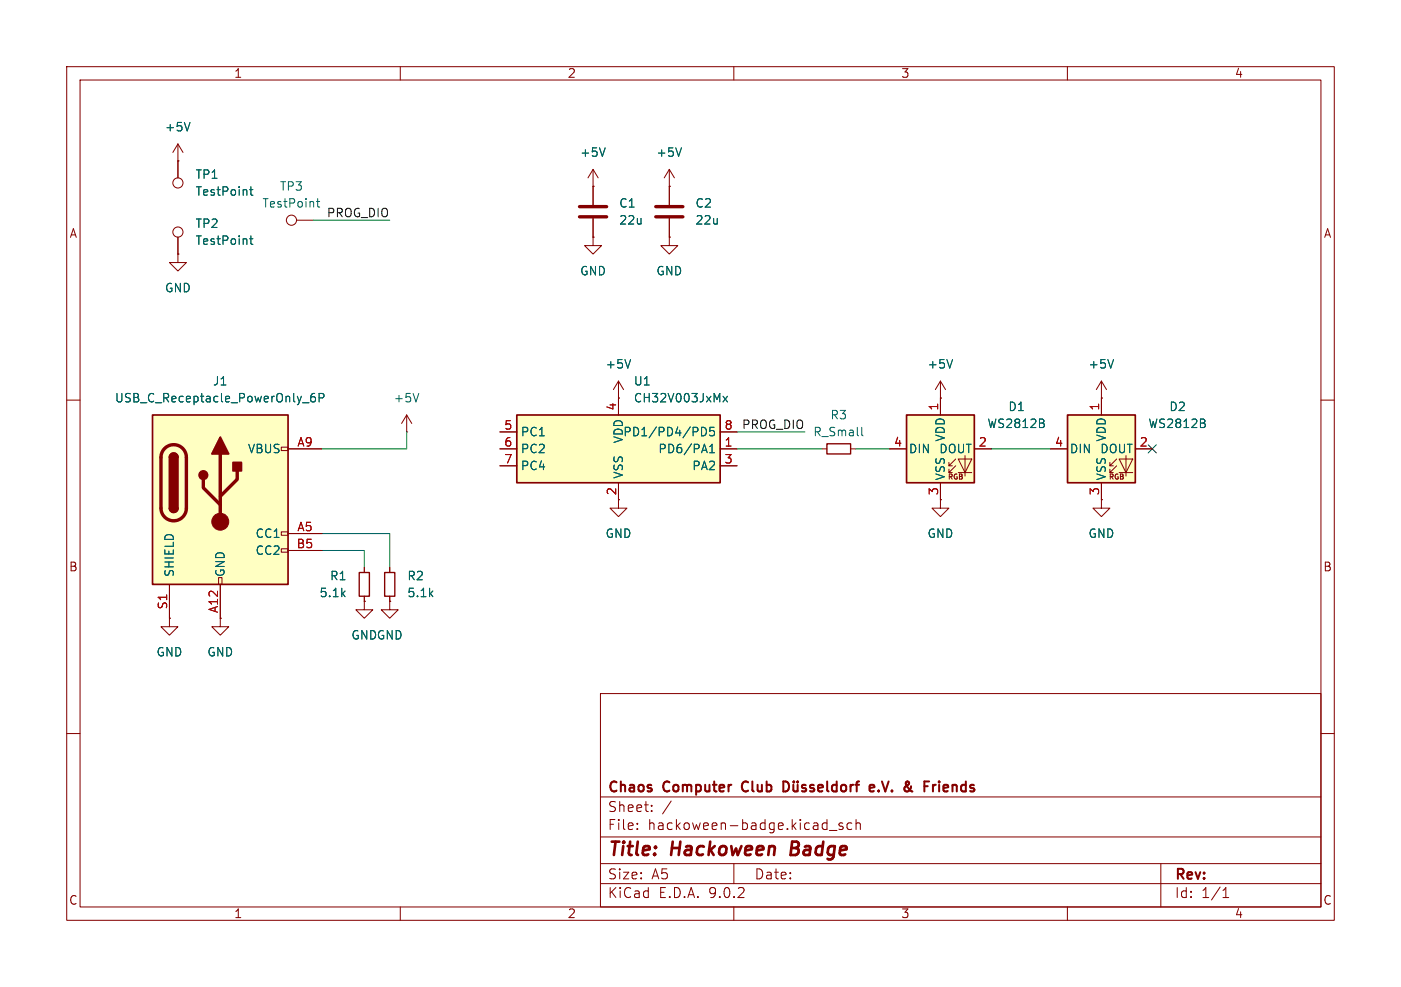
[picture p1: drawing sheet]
<svg xmlns="http://www.w3.org/2000/svg" width="210mm" height="148mm" viewBox="0 0 210 148" stroke-linecap="round" stroke-linejoin="round" font-family="sans-serif">
<g fill="none" stroke="#840000" stroke-width=".15">
<path d="M10 10h190v128h-190zM12 12h186v124h-186zM60 10v2M110 10v2M160 10v2M88.9 35.6v1.2h1.3l-1.3 1.3-1.3-1.3h1.3M88.9 35.6h.1M88.9 27.9h.1M88.9 25.4l-.8 1.3M88.9 25.4l.8 1.3M88.9 25.4v5.3M88.9 32.8v2.8"/>
<path d="M100.3 35.6v1.2h1.3l-1.3 1.3-1.2-1.3h1.2M100.3 35.6h.1M100.3 27.9v2.8M100.3 32.8v2.8M10 60h2M123.2 67.3h.8M127.5 67.3h.8M198 60h2M10 110h2M90 104h108v32h-108zM90 119.5h108M198 110h2"/>
<path d="M60 136v2M90 132.5h108M90 129.5h108M90 125.5h108M95.5 124.2v.2M95.5 123.5v.1M97.7 121.5v.2M97.7 120.8v.1M100.6 120.1l-1.3 1.9M110 136v2M110 129.5v3M124.3 124.5h1.2"/>
<path d="M126.3 123.5l-.3-.1-.3 .2 .1 .2 .5 .2v.3h-.6M127.7 123.5l-.5-.1-.2 .3v.4l.1 .2h.6M128.3 123.5a.37 .37 0 0 1 .7 .1v.8M128.3 122.9v1.5M160 136v2M174 129.5v6.5M183.3 134.6h.9M183.3 133.5l.5-.4v1.5"/>
</g>
<path d="M118.7 126.2l-.2 2h.8" fill="none" stroke="#840000" stroke-width=".4"/>
<g fill="none" stroke="#840000" stroke-width=".3">
<path d="M111.3 117.4l-.1 .4 .1 .7M117.4 117.2a.76 .76 0 0 1 .9 .7 .76 .76 0 0 1-.9 .8zM118.9 117.7l.1 .9a.41 .41 0 0 0 .6-.1M119 117.2v.1M119.6 117.2v.1M119.6 117.7v1M120.8 117.8l-.4-.1-.2 .2 .1 .2 .5 .2v.3h-.6M122 117.8l-.4-.1-.2 .2 .1 .2 .5 .2v.3h-.6M122.6 118.2l.7-.2v-.2l-.5-.1-.2 .2 .1 .7h.6M124 117.2v1.3l.2 .2M125.4 117.8l-.4-.1-.3 .3v.4l.1 .2h.6M125.4 117.2v1.5"/>
<path d="M126.2 117.8a.41 .41 0 0 1 .6 .2v.4a.41 .41 0 0 1-.3 .3 .41 .41 0 0 1-.4-.3v-.4zM127.5 117.7v1M127.9 117.7l-.3 .1-.1 .2M128.2 117.7h.6M128.8 117.2l-.3 .1-.1 .1v1.3M130.3 118.2l.8-.2-.1-.2-.4-.1-.3 .2 .1 .7h.6M136.6 118.6l.2 .1M138.6 117.9h.5M139.3 117.2h-.7v1.5M139.8 117.7v1M140.3 117.7l-.3 .1-.2 .2M140.8 117.2v.1"/>
<path d="M140.8 117.7v1"/>
</g>
<path d="M124 66.5h3.5v1.6h-3.5z" fill="none" stroke="#840000" stroke-width=".2"/>
<path d="M90.7 22.2l-.4 1.2M129.2 64.1v1.1l.2 .1" fill="none" stroke="#006464" stroke-width=".15"/>
<path d="M86.9 31h4M86.9 32.5h4M98.3 31h4.1M98.3 32.5h4.1" fill="none" stroke="#840000" stroke-width=".51"/>
<path d="M77.5 62.2h30.4v10.2h-30.4z" fill="#ffffc2"/>
<path d="M77.5 62.2h30.4v10.2h-30.4z" fill="none" stroke="#840000" stroke-width=".25"/>
<g fill="none" stroke="#840000" stroke-width=".15">
<path d="M100.3 27.9h.1M100.3 25.4l-.7 1.3M100.3 25.4l.8 1.3M100.3 25.4v2.5M92.7 59.7h.1M92.7 57.2v5M92.7 57.2l-.8 1.2M92.7 57.2l.8 1.2M74.9 64.8h2.6M74.9 67.3h2.6M74.9 69.9h2.6M92.7 72.4v3.8h1.3l-1.3 1.3-1.3-1.3h1.3"/>
<path d="M107.9 64.8h2.6M107.9 67.3h2.6M107.9 69.9h2.6"/>
</g>
<path d="M102.1 22.2l-.4 1.2M94.5 53.9l-.4 1.3M108.4 59.4l.6 .9M109 59.4l-.6 .9M105.2 64.1a.64 .64 0 0 1 .7 .6 .64 .64 0 0 1-.7 .6M106.4 67.9h.7M106.4 67l.3-.4v1.3M107 64.1h-.6v.6l.2-.1h.4l.1 .2-.1 .4-.1 .1-.5-.1" fill="none" stroke="#006464" stroke-width=".15"/>
<path d="M135.9 62.2h10.1v10.2h-10.1z" fill="#ffffc2"/>
<g fill="none" stroke="#840000" stroke-width=".15">
<path d="M141 59.7h.1M141 57.2v5M141 57.2l-.8 1.2M141 57.2l.7 1.2M165.1 59.7h.1M165.1 57.2l-.8 1.2M165.1 57.2l.8 1.2M165.1 57.2v2.5M133.3 67.3h2.6M141 74.9v1.3h1.2l-1.2 1.3-1.3-1.3h1.3M141 74.9h.1M141 72.4v2.5"/>
<path d="M142.2 69.9h.5M142.2 70.9h.5M143.3 68.8l-1.1 1.1v-.6M143.3 69.9l-1.1 1v-.5M143.6 68.8h2.1l-1 2.1zM143.6 70.9h2.1M144.7 68.3v3.1M146 67.3h2.6M165.1 74.9v1.3h1.3l-1.3 1.3-1.3-1.3h1.3M165.1 74.9h.1"/>
</g>
<path d="M135.9 62.2h10.1v10.2h-10.1z" fill="none" stroke="#840000" stroke-width=".25"/>
<path d="M142.8 53.9l-.4 1.3M166.9 53.9l-.4 1.3M156.4 63.5l.1 .2-.1 .4M156.4 63v.3" fill="none" stroke="#006464" stroke-width=".15"/>
<path d="M160 62.2h10.2v10.2h-10.2z" fill="#ffffc2"/>
<g fill="none" stroke="#840000" stroke-width=".15">
<path d="M26.7 38.1v1.3h1.2l-1.2 1.2-1.3-1.2h1.3M26.7 38.1h.1M26.7 24.1h.1M26.7 21.6v5.1M26.7 35.6v2.5M26.7 21.6l-.8 1.3M26.7 21.6l.7 1.3M44.4 33h2.6M165.1 59.7v2.5M61 64.8h.1M61 62.2l-.8 1.3M61 62.2l.7 1.3"/>
<path d="M61 62.2v2.6M157.5 67.3h2.5M165.1 72.4v2.5M166.4 69.9h.5M166.4 70.9h.5M167.4 68.8l-1 1.1v-.6M167.4 69.9l-1 1v-.5M167.8 68.8h2l-1 2.1zM167.8 70.9h2M168.8 68.3v3.1M170.2 67.3h2.5M25.4 92.7v1.3h1.3l-1.3 1.3-1.3-1.3h1.3"/>
<path d="M25.4 92.7h.1M54.6 90.2v1.2h1.3l-1.3 1.3-1.3-1.3h1.3M54.6 90.2h.1M58.4 90.2v1.2h1.3l-1.3 1.3-1.3-1.3h1.3M58.4 90.2h.1M58.4 85.1v.8M58.4 89.4v.8"/>
<circle cx="26.7" cy="34.8" r=".76"/>
<circle cx="26.7" cy="27.4" r=".76"/>
<circle cx="43.7" cy="33" r=".76"/>
</g>
<path d="M160 62.2h10.2v10.2h-10.2z" fill="none" stroke="#840000" stroke-width=".25"/>
<path d="M28.5 18.4l-.4 1.2M37.4 35.8h.5M37.4 28.4h.5M37.6 28v1.1l.3 .2M37.6 35.4v1.1l.3 .1M47.4 30.2h.5M47.6 29.8v1.1l.3 .2M62.8 59l-.4 1.3M180.6 63.5l.1 .2-.1 .4M180.6 63v.3" fill="none" stroke="#006464" stroke-width=".15"/>
<path d="M57.7 85.9h1.5v3.5h-1.5z" fill="none" stroke="#840000" stroke-width=".2"/>
<path d="M22.9 62.2h20.3v25.4h-20.3z" fill="#ffffc2"/>
<g fill="none" stroke="#840000" stroke-width=".15">
<path d="M26.7 38.1h.1M26.7 24.1h.1M26.7 24.1v2.6M26.7 35.6v2.5M88.9 35.6h.1M88.9 27.9h.1M88.9 27.9v2.8M88.9 32.8v2.8M100.3 35.6h.1M100.3 27.9h.1M100.3 27.9v2.8M100.3 32.8v2.8"/>
<path d="M92.7 59.7h.1M92.7 59.7v2.5M141 59.7h.1M141 59.7v2.5M165.1 59.7h.1M165.1 59.7v2.5M42.2 67.1h1v.5h-1zM42.2 79.8h1v.5h-1zM43.2 67.3h5.1M74.9 67.3h2.6M74.9 64.8h2.6M74.9 69.9h2.6"/>
<path d="M92.7 72.4v2.5M107.9 67.3h2.6M107.9 64.8h2.6M107.9 69.9h2.6M133.3 67.3h2.6M141 74.9h.1M141 72.4v2.5M146 67.3h2.6M157.5 67.3h2.5M165.1 74.9h.1M165.1 72.4v2.5M170.2 67.3h2.5"/>
<path d="M25.4 92.7h.1M25.4 87.6v5.1M32.8 86.6h.5v1h-.5zM33 92.7v1.3h1.3l-1.3 1.3-1.3-1.3h1.3M33 92.7h.1M33 87.6v5.1M42.2 82.3h1v.5h-1zM43.2 80h5.1M43.2 82.6h5.1M54.6 90.2h.1M54.6 85.1v.8M54.6 89.4v.8"/>
<path d="M58.4 90.2h.1M58.4 85.1v.8M58.4 89.4v.8"/>
</g>
<path d="M22.9 62.2h20.3v25.4h-20.3zM25.4 68.6a.64 .64 0 0 1 .6-.7 .64 .64 0 0 1 .7 .7M25.4 76.2a.64 .64 0 0 0 .6 .6 .64 .64 0 0 0 .7-.6" fill="none" stroke="#840000" stroke-width=".25"/>
<path d="M24.7 67.2a1.9 1.9 0 0 1 2.1-.4 1.9 1.9 0 0 1 1.1 1.8v7.6a1.91 1.91 0 0 1-1.9 1.9 1.91 1.91 0 0 1-1.9-1.9v-7.8a1.91 1.91 0 0 1 .6-1.2zM30.5 71.9v1.3l2.5 2.5M33 68.1v10.1M35.6 70.6v1.3l-2.6 2.5" fill="none" stroke="#840000" stroke-width=".51"/>
<g fill="#840000" stroke="#840000" stroke-width=".25">
<path d="M25.4 68.6h1.3v7.6h-1.3z"/>
<path d="M25.6 68.1a.64 .64 0 0 1 .7-.1 .64 .64 0 0 1 .4 .6h-1.3z"/>
<path d="M25.4 76.2h1.3a.64 .64 0 0 1-.7 .6 .64 .64 0 0 1-.6-.6z"/>
<path d="M33 65.5l1.3 2.6h-2.6z"/>
<path d="M34.9 69.3h1.3v1.3h-1.3z"/>
<circle cx="30.5" cy="71.2" r=".63"/>
</g>
<circle cx="33" cy="78.2" r="1.27" fill="#840000" stroke="#840000" stroke-width=".15"/>
<g fill="none" stroke="#006464" stroke-width=".15">
<path d="M28.5 18.4l-.4 1.2M37.4 35.8h.5M37.4 28.4h.5M37.6 28v1.1l.3 .2M37.6 35.4v1.1l.3 .1M90.7 22.2l-.4 1.2M102.1 22.2l-.4 1.2M47.2 59a.5 .5 0 0 0-.6 .5v.5l.1 .2 .4 .1 .1-.2 .1-.4-.1-.2h-.4l-.2 .2M47.8 59.7l.6-.1 .2-.2-.1-.3-.2-.1h-.5v1.3M94.5 53.9l-.4 1.3M108.4 59.4l.6 .9M109 59.4l-.6 .9"/>
<path d="M142.8 53.9l-.4 1.3M166.9 53.9l-.4 1.3M45.4 60.4h.9M105.2 64.1a.64 .64 0 0 1 .7 .6 .64 .64 0 0 1-.7 .6M106.4 67.9h.7M106.4 67l.3-.4v1.3M107 64.1h-.6v.6l.2-.1h.4l.1 .2-.1 .4-.1 .1-.5-.1M156.4 63.5l.1 .2-.1 .4M156.4 63v.3M180.6 63.5l.1 .2-.1 .4M180.6 63v.3"/>
</g>
<path d="M53.8 85.9h1.6v3.5h-1.6z" fill="none" stroke="#840000" stroke-width=".2"/>
<path d="M47 33h11.4M61 64.8v2.5h-12.7M110.5 67.3h12.7M110.5 64.8h10.1M128.3 67.3h5M148.6 67.3h8.9M48.3 82.6h6.3v2.5M48.3 80h10.1v5.1" fill="none" stroke="#009600" stroke-width=".15"/>
<path d="M172.1 66.7l1.2 1.2M173.3 66.7l-1.2 1.2" fill="none" stroke="#000084" stroke-width=".15"/>
<g font-size="2.8" fill="#840000">
<text x="91" y="128.9">Title:</text>
<text x="100.7" y="128.9">Hackoween</text>
<text x="119.4" y="128.9">Badge</text>
</g>
<g font-size="2.1" fill="#840000">
<text x="91" y="119.2">Chaos</text>
<text x="99.5" y="119.2">Computer</text>
<text x="111.9" y="119.2">Club</text>
<text x="132.3" y="119.2">e.V.</text>
<text x="141.6" y="119.2">Friends</text>
<text x="91" y="124.7">File:</text>
<text x="91" y="122">Sheet:</text>
<text x="97.1" y="124.7">hackoween-badge.kicad_sch</text>
<text x="91" y="134.9">KiCad</text>
<text x="91" y="132.1">Size:</text>
<text x="97.7" y="132.1">A5</text>
<text x="98.7" y="134.9">E.D.A.</text>
<text x="106.3" y="134.9">9.0.2</text>
<text x="113" y="132.1">Date:</text>
<text x="176" y="132.3">Rev:</text>
<text x="176" y="134.9">Id:</text>
<text x="180.1" y="134.9">1/1</text>
</g>
<g font-size="1.8" fill="#840000">
<text x="35" y="11.9">1</text>
<text x="85" y="11.9">2</text>
<text x="135" y="11.9">3</text>
<text x="185" y="11.9">4</text>
<text x="10.3" y="35.9">A</text>
<text x="198.4" y="35.9">A</text>
<text x="92.5" y="74.4" transform="rotate(-90 92.5 74.4)">2</text>
<text x="10.3" y="85.9">B</text>
<text x="198.3" y="85.9">B</text>
<text x="10.3" y="135.9">C</text>
<text x="35" y="137.9">1</text>
<text x="85" y="137.9">2</text>
<text x="135" y="137.9">3</text>
<text x="185" y="137.9">4</text>
<text x="198.3" y="135.9">C</text>
</g>
<g font-size="1.8" fill="#006464">
<text x="24.6" y="19.9">+5V</text>
<text x="86.9" y="23.7">+5V</text>
<text x="98.3" y="23.7">+5V</text>
<text x="29.2" y="27">TP1</text>
<text x="29.2" y="29.6">TestPoint</text>
<text x="41.9" y="28.8">TP3</text>
<text x="29.2" y="34.4">TP2</text>
<text x="39.2" y="31.3">TestPoint</text>
<text x="92.7" y="31.3">C1</text>
<text x="92.7" y="33.9">22u</text>
<text x="104.1" y="31.3">C2</text>
<text x="104.1" y="33.9">22u</text>
<text x="29.2" y="36.9">TestPoint</text>
<text x="86.9" y="41.5">GND</text>
<text x="98.3" y="41.5">GND</text>
<text x="24.6" y="44">GND</text>
<text x="31.8" y="58">J1</text>
<text x="90.7" y="55.5">+5V</text>
<text x="94.9" y="58">U1</text>
<text x="138.9" y="55.5">+5V</text>
<text x="163.1" y="55.5">+5V</text>
<text x="17.1" y="60.6">USB_C_Receptacle_PowerOnly_6P</text>
<text x="58.9" y="60.6">+5V</text>
<text x="78" y="65.6">PC1</text>
<text x="93.3" y="65.6">PD1/PD4/PD5</text>
<text x="94.9" y="60.6">CH32V003JxMx</text>
<text x="121.8" y="65.6">R_Small</text>
<text x="124.4" y="63.1">R3</text>
<text x="147.9" y="64.4">WS2812B</text>
<text x="151.1" y="61.9">D1</text>
<text x="172" y="64.4">WS2812B</text>
<text x="175.2" y="61.9">D2</text>
<text x="37.1" y="68.2">VBUS</text>
<text x="78" y="68.2">PC2</text>
<text x="78" y="70.7">PC4</text>
<text x="93.6" y="71.9" transform="rotate(-90 93.6 71.9)">VSS</text>
<text x="93.6" y="66.6" transform="rotate(-90 93.6 66.6)">VDD</text>
<text x="98.6" y="68.2">PD6/PA1</text>
<text x="103.7" y="70.7">PA2</text>
<text x="136.1" y="68.2">DIN</text>
<text x="140.7" y="68.2">DOUT</text>
<text x="141.8" y="66.3" transform="rotate(-90 141.8 66.3)">VDD</text>
<text x="160.3" y="68.2">DIN</text>
<text x="164.8" y="68.2">DOUT</text>
<text x="166" y="66.3" transform="rotate(-90 166 66.3)">VDD</text>
<text x="141.8" y="72.1" transform="rotate(-90 141.8 72.1)">VSS</text>
<text x="166" y="72.1" transform="rotate(-90 166 72.1)">VSS</text>
<text x="38.2" y="80.9">CC1</text>
<text x="38.2" y="83.4">CC2</text>
<text x="90.7" y="80.9">GND</text>
<text x="138.9" y="80.9">GND</text>
<text x="163.1" y="80.9">GND</text>
<text x="26.3" y="86.6" transform="rotate(-90 26.3 86.6)">SHIELD</text>
<text x="33.9" y="86.6" transform="rotate(-90 33.9 86.6)">GND</text>
<text x="47.8" y="89.8">5.1k</text>
<text x="49.4" y="87.2">R1</text>
<text x="61" y="87.2">R2</text>
<text x="61" y="89.8">5.1k</text>
<text x="23.4" y="98.7">GND</text>
<text x="31" y="98.7">GND</text>
<text x="52.6" y="96.1">GNDGND</text>
</g>
<g font-size="1.8" fill="#0f0f0f">
<text x="48.9" y="32.7">PROG_DIO</text>
<text x="111.1" y="64.4">PROG_DIO</text>
</g>
<g font-size="1.8" fill="#a90000">
<text x="75.5" y="64.5">5</text>
<text x="92.5" y="61.7" transform="rotate(-90 92.5 61.7)">4</text>
<text x="108.5" y="64.5">8</text>
<text x="140.7" y="61.7" transform="rotate(-90 140.7 61.7)">1</text>
<text x="164.8" y="61.7" transform="rotate(-90 164.8 61.7)">1</text>
<text x="44.5" y="67.1">A9</text>
<text x="75.5" y="67.1">6</text>
<text x="75.5" y="69.6">7</text>
<text x="108.5" y="67.1">1</text>
<text x="108.5" y="69.6">3</text>
<text x="133.9" y="67.1">4</text>
<text x="146.6" y="67.1">2</text>
<text x="158" y="67.1">4</text>
<text x="170.7" y="67.1">2</text>
<text x="140.7" y="74.4" transform="rotate(-90 140.7 74.4)">3</text>
<text x="164.8" y="74.4" transform="rotate(-90 164.8 74.4)">3</text>
<text x="44.4" y="82.3">B5</text>
<text x="44.5" y="79.8">A5</text>
<text x="25.1" y="91.5" transform="rotate(-90 25.1 91.5)">S1</text>
<text x="32.8" y="92" transform="rotate(-90 32.8 92)">A12</text>
</g>
<g font-size="1.1" fill="#840000">
<text x="142" y="72.1">RGB</text>
<text x="166.1" y="72.1">RGB</text>
</g>
</svg>
